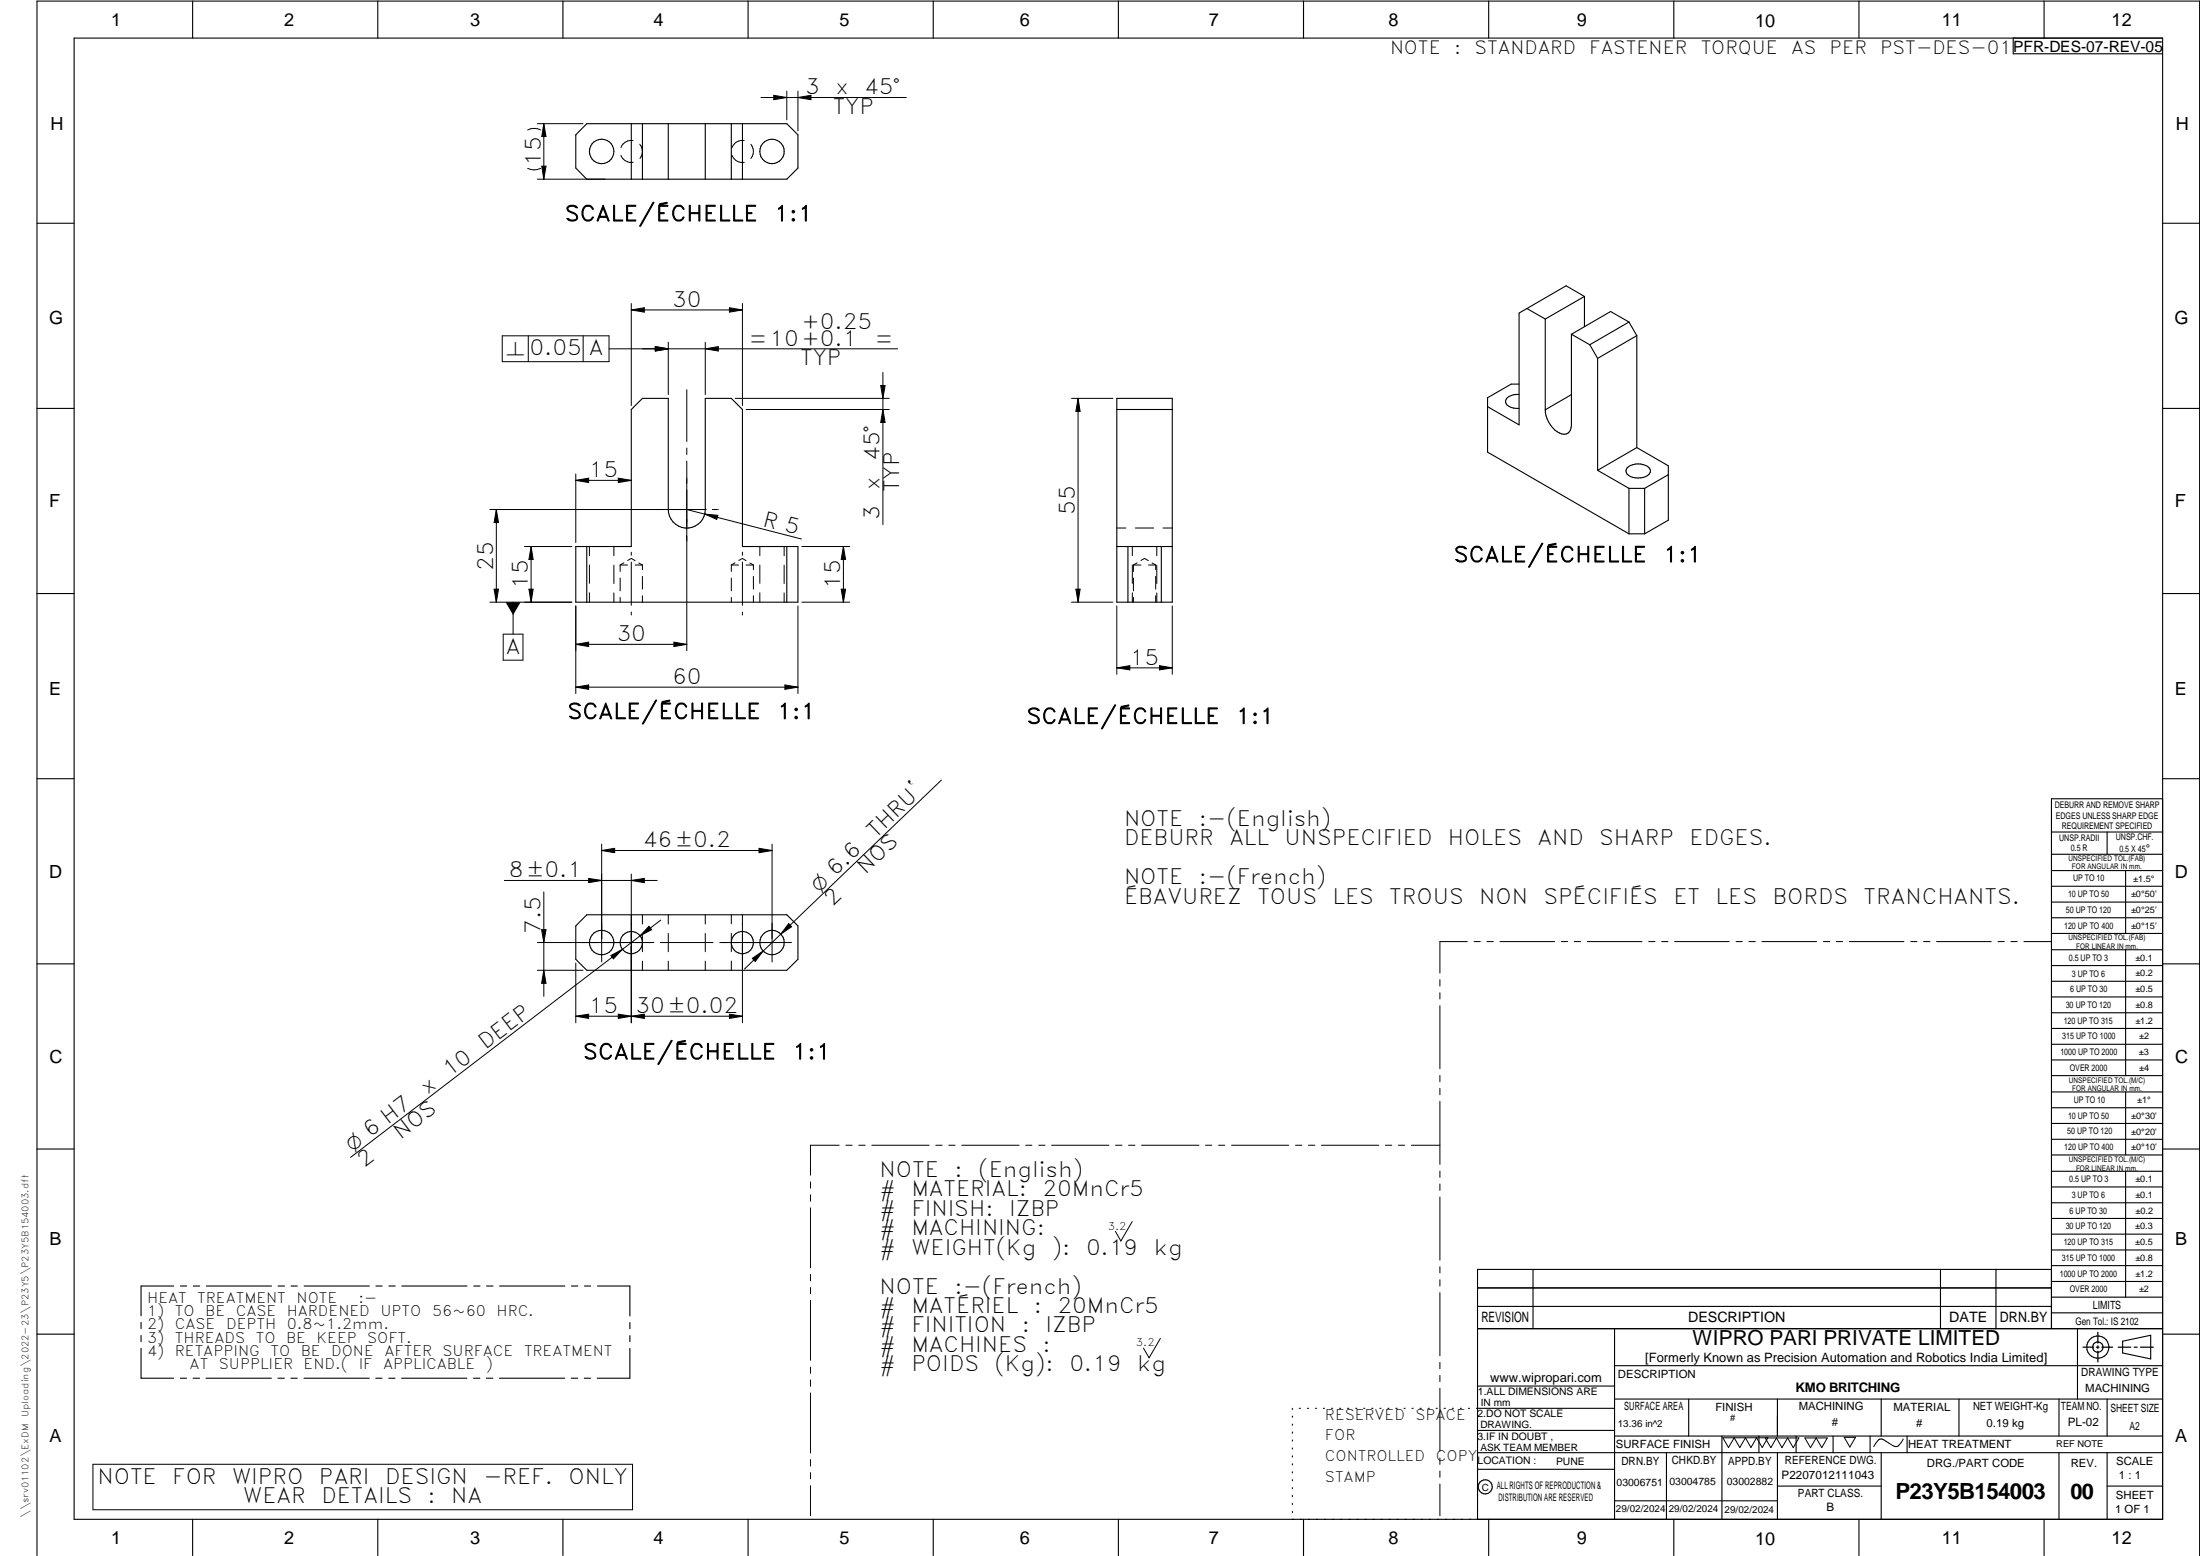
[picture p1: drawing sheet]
<svg xmlns="http://www.w3.org/2000/svg" width="594mm" height="420mm" viewBox="0 0 594 420" stroke-linecap="round" stroke-linejoin="round" font-family="sans-serif">
<g fill="none" stroke="#000" stroke-width=".3">
<path d="M20 10.3h564v400h-564zM52 .3v10M102 .3v10M152 .3v10M202 .3v10M252 .3v10M302 .3v10M352 .3v10M402 .3v10M452 .3v10M502 .3v10M543.6 10.3v4.2h40.4"/>
<path d="M552 .3v10M158.4 33.4h54.1l3 3v9l-3 3h-54.1l-2.9-3v-9zM170.5 33.4v15M173.5 33.4v15M180.5 33.4v15M190.5 33.4v15M197.5 33.4v15M200.5 33.4v15M10 60.3h10M584 60.3h10M412.3 83.3l5 2.8M417.3 86.1v24.6"/>
<path d="M424.3 90.3l5 2.8M424.3 90.3v24.4a2.09 2.09 0 0 1-.8 2.2 2.09 2.09 0 0 1-2.4 0 7.5 7.5 0 0 1-3.8-6.2M427.9 80.1l-5-2.9-12.7 7.3v30.2l-8.5-4.9M427.9 80.1l-10.6 6M427.9 80.1v8.1M429.3 93.1l2.1 3.7M431.4 96.8v30.2M439.9 87l-5-2.9-10.6 6.2M439.9 87l2.1 3.6M439.9 87l-10.6 6.1M442 90.6v30.3M442 90.6l-10.6 6.2"/>
<path d="M10 110.3h10M170.5 110.6l3-3h7v30a5 5 0 0 0 5 5 5 5 0 0 0 5-5v-30h7l3 3v37h15v15h-60v-15h15zM301.6 110.6h15M301.6 107.6h15v55h-15zM410.2 106.5a3.5 3.5 0 0 0-3.6 1.7 2.08 2.08 0 0 0 2.1 2l1.5 .1M410.2 103.7h-2.1l-6.4 3.7v14.7l38.2 22M424.3 106.6l-7 4.1M584 110.3h10M431.4 127l8.5 4.9M439.4 126.4a4.6 4.6 0 0 1 5.9 0 1.47 1.47 0 0 1-.9 2.3 4.9 4.9 0 0 1-5-.7 1.3 1.3 0 0 1 0-1.6zM439.9 131.9h4.2M439.9 131.9v12.2"/>
<path d="M442 120.9l-10.6 6.1M442 120.9l8.5 4.9v14.7l-6.4 3.6M444.1 131.9v12.2M450.5 128.2l-6.4 3.7M158.4 147.6v15M212.5 147.6v15M301.6 147.6h15M304.6 147.6v15M313.6 147.6v15M439.9 144.1h4.2M10 160.3h10M584 160.3h10"/>
<path d="M10 210.3h10M584 215.7h-30v143.1M584 210.3h10M554 224.7h30M554 230.7h30M554 235.1h30M554 239.3h30M569 224.7v6M574 235.1v17M158.4 247h54.1l3 3v9l-3 3h-54.1l-2.9-3v-9zM554 243.6h30M554 247.8h30"/>
<path d="M554 252.1h30M554 256.5h30M574 256.5v33.9M10 260.3h10M554 260.7h30M554 265h30M554 269.2h30M554 273.5h30M554 277.7h30M584 260.3h10M554 282h30M554 286.2h30"/>
<path d="M554 290.4h30M554 294.9h30M554 299.1h30M574 294.9v17M10 310.3h10M554 303.4h30M554 307.6h30M554 311.9h30M554 316.3h30M574 316.3v34M584 310.3h10M554 320.5h30"/>
<path d="M554 324.8h30M554 329h30M554 333.2h30M554 337.5h30M38.1 357.1v1.7M46.9 347.3h-8.8v8M48.7 347.3h1.7M52.2 347.3h1.7M55.7 347.3h17.6M75.1 347.3h1.7M78.6 347.3h1.7M82.1 347.3h17.6"/>
<path d="M101.5 347.3h1.7M105 347.3h1.7M108.5 347.3h17.6M127.9 347.3h1.7M131.4 347.3h1.7M134.9 347.3h17.6M154.3 347.3h1.7M157.8 347.3h1.7M161.3 347.3h8.8v8M170.1 357.1v1.7M399 358.8h185M399 352.8h155"/>
<path d="M399 347.8h155M414 342.8v16M436 358.8v51.5M524 342.8v16M539 342.8v16M554 341.8h30M554 346h30M554 350.3h30M554 354.5h30M554 342.8h-155v67.5M561 358.8v19M10 360.3h10"/>
<path d="M38.1 360.6v1.7M38.1 364.1v8.1h8.8M48.7 372.2h1.7M52.1 372.2h1.8M55.7 372.2h17.6M75.1 372.2h1.7M78.6 372.2h1.7M82.1 372.2h17.6M101.5 372.2h1.7M105 372.2h1.7M108.5 372.2h17.6M127.9 372.2h1.7"/>
<path d="M131.4 372.2h1.7M134.9 372.2h17.6M154.3 372.2h1.7M157.8 372.2h1.7M170.1 364.1v8.1h-8.8M170.1 360.6v1.7M399 374.3h37M436 368.8h148M436 377.8h148M456 377.8v10M480 377.8v10M508 377.8v10"/>
<path d="M529 377.8v10M556 377.8v10M569 377.8v10M573.2 362.2l7.6-1.6v6.3l-7.6-1.6zM584 360.3h10M349 380.3v.3M349 382.4v.3M349 384.6v.3M349 386.7v.3M349 388.8v.3M349 391v.3M349 393.1v.3"/>
<path d="M349 395.3v.3M349 397.4v.3M349 399.5v.3M350.9 380.3h.2M353.1 380.3h.2M355.2 380.3h.3M357.4 380.3h.3M359.6 380.3h.3M361.7 380.3h.3M363.9 380.3h.3M366.1 380.3h.3M368.3 380.3h.2"/>
<path d="M370.4 380.3h.3M372.6 380.3h.3M374.8 380.3h.3M376.9 380.3h.4M379.1 380.3h.3M381.3 380.3h.3M383.4 380.3h.4M385.6 380.3h.3M387.8 380.3h.3M390 380.3h.3M392.2 380.3h.3M394.3 380.3h.3"/>
<path d="M396.5 380.3h.3M398.7 380.3h37.3M399 386.2h37M399 396.7h37M436 387.8h148M450 392.3v18M465 387.8v22.5M475 387.8v4.5M480 392.3v18M485 387.8v4.5M495 387.8v4.5M505 387.8v4.5"/>
<path d="M508 392.3v18M515 387.8v4.5M556 392.3v18M569 392.3v18M584 392.3h-185M52 410.3v9.7M102 410.3v9.7M152 410.3v9.7M202 410.3v9.7M252 410.3v9.7M302 410.3v9.7M349 401.7v.3"/>
<path d="M349 403.8v.4M349 406v.3M349 408.1v.3M352 410.3v9.7M402 410.3v9.7M436 405.3h44M452 410.3v9.7M480 401.3h28M502 410.3v9.7M552 410.3v9.7M569 401.3h15M10 420v-419.7h584v419.7"/>
<circle cx="162.5" cy="40.9" r="3.3"/>
<circle cx="208.5" cy="40.9" r="3.3"/>
<circle cx="162.5" cy="254.5" r="3.3"/>
<circle cx="170.5" cy="254.5" r="3"/>
<circle cx="200.5" cy="254.5" r="2.99"/>
<circle cx="208.5" cy="254.5" r="3.3"/>
<circle cx="566.5" cy="363.8" r="2.99"/>
<circle cx="566.5" cy="363.7" r="1.41"/>
<circle cx="401.1" cy="401.5" r="1.9"/>
</g>
<path d="M566.5 359.7v3M562.5 363.8h2.9M566.1 363.8h.7M566.5 363.4v.7M566.5 364.9v2.8M567.6 363.8h2.9M572 363.8h3.4M576.3 363.8h.8M578 363.8h3.5" fill="none" stroke="#000" stroke-width=".34"/>
<g fill="none" stroke="#000" stroke-width=".27">
<path d="M142.5 35.1a3.9 3.9 0 0 1 3.5 0M145.1 33.4h12.3M146.8 33.4v15M146.8 33.4l.6 3.5h-1.1zM170.9 37.9a2.99 2.99 0 0 0-3.2 2M172.8 38.9a3 3 0 0 1 0 3.9M200.9 37.9a3 3 0 0 0-3.3 2M202.8 38.9a3.1 3.1 0 0 1 0 3.9M205.5 26.3h39.2M209 25.7l3.5 .6-3.5 .6zM212.5 24.6v7.7M215.5 24.6v10.7"/>
<path d="M215.5 26.3l3.5-.6v1.2zM142.5 45.5a3.9 3.9 0 0 0 3.5 0M145.1 48.4h18.3M146.3 44.9h1.1l-.6 3.5zM167.7 42a2.96 2.96 0 0 0 3.3 1.8M197.7 42a2.88 2.88 0 0 0 3.3 1.8M135.6 90.7h28.9v7h-28.9zM142.7 90.7v7M157.5 90.7v7M164.5 94.2h77.9M170.5 83.7l3.5-.6v1.2zM170.5 82v27.5"/>
<path d="M170.5 83.7h30M176.9 93.6l3.6 .6-3.6 .6zM180.5 92.4v14.2M190.5 94.2l3.5-.6v1.2zM190.5 92.4v14.2M197 83.1l3.5 .6-3.5 .6zM200.5 82v27.5M185.5 105.2v14M198.5 107.6h41.7M201.5 110.6h38.7M237.8 104.1h1.2l-.6 3.5zM238.4 110.6l.6 3.5h-1.2z"/>
<path d="M238.4 100.6v41M289.3 107.6h11.2M291.1 107.6v55M291.1 107.6l.6 3.5h-1.2zM132.3 137.6h58.4M134 137.6v25M134 137.6l.6 3.5h-1.2zM155.5 129.7l3.5-.6v1.2zM155.5 128v18.5M155.5 129.7h15M167 129.1l3.5 .6-3.5 .6zM185.5 121v1.7"/>
<path d="M185.5 124.5v51.2M185.5 137.6l30.9 7.9M190.3 138.8l3.5 .3-.3 1.2zM192.7 137.6h1M193.9 137.6h.1M133.4 159.1h1.2l-.6 3.5zM141.6 147.6h12.8M142.8 159.1h1.2l-.6 3.5zM143.4 147.6v15M143.4 147.6l.6 3.5h-1.2zM159.2 147.6v2.4M159.2 152.6v4.9"/>
<path d="M165.8 147.6v2.5M165.8 152.6v5M167.5 152.6v1.7M167.5 156.1v3.5M167.5 152.6h2M168.5 152l-1 .6M169.5 151.3l1-.5 1 .6M170.5 149.1v.8M170.5 151.8v11.6M171.5 152.6h2M172.5 152l1 .6M173.5 152.6v1.2"/>
<path d="M173.5 155.6v3.5M197.5 152.6h1.9M197.5 152.6v1.7M197.5 156.1v3.5M198.5 152l-1 .6M199.5 151.3l1-.5 1 .6M200.5 149.1v.8M200.5 151.8v11.6M201.5 152.6h1.9M202.5 152l.9 .6M203.4 152.6v1.2M203.4 155.6v3.5"/>
<path d="M205.2 147.6v2.4M205.2 152.6v4.9M211.7 147.6v2.5M211.7 152.6v5M216.5 147.6h13M227.2 159.1h1.1l-.6 3.5zM227.7 147.6l.6 3.5h-1.1zM227.7 147.6v15M290.5 159.1h1.2l-.6 3.5zM301.6 142.6h2.4M305.8 147.6v2.4M305.8 152.6v4.9"/>
<path d="M306.1 152.6v1.7M306.1 156.1v3.5M306.1 152.6h2M306.6 142.6h4.9M307.1 152l-1 .6M308.1 151.3l1-.5 1 .6M310.1 152.6h2M311.1 152l1 .6M312.1 152.6v1.2M312.1 155.6v3.5M312.4 147.6v2.5M312.4 152.6v5"/>
<path d="M314.1 142.6h2.5M132.3 162.6h22.1M135.9 171.2h5.3v7.1h-5.3zM138.6 162.6v8.6M155.5 163.6v23.7M155.5 174l3.5-.6v1.2zM155.5 174h30M159.2 160.1v2.5M165.8 160.1v2.5M167.5 161.3v1.3M170.5 165.3v.8M173.5 160.9v1.7"/>
<path d="M182 173.4l3.5 .6-3.5 .6zM197.5 161.3v1.3M200.5 165.3v.8M203.4 160.9v1.7M205.2 160.1v2.5M211.7 160.1v2.5M215.5 163.6v23.7M216.5 162.6h13M289.3 162.6h11.2M301.6 163.6v18.5M305.8 160.1v2.5M306.1 161.3v1.3"/>
<path d="M312.1 160.9v1.7M312.4 160.1v2.5M313.1 179.7l3.5 .6-3.5 .6zM316.6 163.6v18.5M155.5 185.5l3.5-.5v1.1zM155.5 185.5h60M212 185l3.5 .5-3.5 .6zM301.6 180.3l3.5-.6v1.2zM301.6 180.3h15M254.2 210.7l-43.3 41.5M136.2 237.7h41.3M159 237.2l3.5 .5-3.5 .6z"/>
<path d="M162.5 227.9v31.9M162.5 229.7h46M162.5 229.7l3.5-.6v1.2zM170.5 236v40.2M170.5 237.7l3.5-.5v1.1zM205 229.1l3.5 .6-3.5 .6zM208.5 227.9v31.9M146.3 251h1.1l-.6 3.5zM146.8 240.8v28.2M165 258l3.1-1.7-2.5 2.6zM168.1 256.3l-73.4 56.2M173.5 247v2.5"/>
<path d="M173.5 252.1v4.9M173.5 259.5v2.5M175.3 250.1l.7 .9-3.2 1.7zM176.6 254.5h-31.5M178.3 254.5h14.3M178.4 248.5l-10.3 7.8M180.5 247v2.5M180.5 252.1v4.9M180.5 259.5v2.5M190.5 247v2.5M190.5 252.1v4.9M190.5 259.5v2.5"/>
<path d="M194.3 254.5h19.4M197.5 247v2.5M197.5 252v5M197.5 259.5v2.5M200.5 247v29.2M203.2 258.8l2.9-2-2.1 2.8zM210.9 252.2l-9.9 9.5M213 249.4l.8 .8-2.9 2zM396.2 254.3h-7.4v8.5M398.1 254.3h1.6M401.5 254.3h1.8M405 254.3h14.8"/>
<path d="M421.6 254.3h1.7M425.1 254.3h1.7M428.6 254.3h14.8M445.2 254.3h1.7M448.7 254.3h1.7M452.2 254.3h14.8M468.8 254.3h1.7M472.3 254.3h1.7M475.8 254.3h14.8M492.4 254.3h1.7M495.8 254.3h1.8M499.4 254.3h14.7"/>
<path d="M516 254.3h1.6M519.4 254.3h1.8M522.9 254.3h14.8M539.5 254.3h1.7M543 254.3h1.7M546.5 254.3h7.4M145.1 262h12.3M146.8 262l.6 3.5h-1.1zM155.5 274.4l3.5-.5v1.1zM155.5 274.4h45M155.5 260.1v16.1M167 273.9l3.5 .5-3.5 .6z"/>
<path d="M170.5 274.4l3.5-.5v1.1zM197 273.9l3.5 .5-3.5 .6zM388.8 264.5v1.8M388.8 268.1v1.6M388.8 271.6v17M388.8 290.4v1.7M388.8 293.9v1.7M388.8 297.4v17M218.9 319.2v1.6M226.6 309.2h-7.7v8.1M228.4 309.2h1.7M231.9 309.2h1.7"/>
<path d="M235.4 309.2h15.5M252.7 309.2h1.7M256.2 309.2h1.7M259.7 309.2h15.5M277 309.2h1.7M280.5 309.2h1.7M284 309.2h15.5M301.2 309.2h1.8M304.8 309.2h1.7M308.3 309.2h15.5M325.5 309.2h1.7M329.1 309.2h1.6"/>
<path d="M332.6 309.2h15.4M349.8 309.2h1.7M353.3 309.2h1.7M356.8 309.2h15.5M374.1 309.2h1.7M377.6 309.2h1.7M381.1 309.2h7.7M388.8 316.2v1.7M388.8 319.7v1.7M218.9 322.6v1.8M218.9 326.1v16.2M305.7 329.9l-3 5.2-1.5-2.6"/>
<path d="M388.8 323.2v17.1M218.9 344.1v1.8M218.9 347.6v1.7M218.9 351.2v16.1M388.8 342.1v1.6M388.8 345.6v1.7M388.8 349v17.1M218.9 369.1v1.7M218.9 372.6v1.8M218.9 376.1v16.2M313.3 361.4l-3 5.2-1.5-2.6M388.8 367.9v1.7"/>
<path d="M388.8 371.4v1.7M388.8 374.9v17M25.1 395.4h145.7v12.3h-145.7zM218.9 394.1v1.8M218.9 397.6v1.7M388.8 393.7v1.7M388.8 397.2v1.7M465.2 388.2h12.2l-1.5 2.7-1.6-2.7-1.5 2.7-1.5-2.7-1.5 2.7-1.5-2.7-1.5 2.7zM476.7 388.3h9.1l-1.6 2.6-1.5-2.6-1.5 2.6-1.5-2.6-1.5 2.6zM487.4 388.3h6l-1.5 2.6-1.5-2.6-1.5 2.6zM498 388.1h3.1l-1.6 2.6zM514 388.6l-1.1 1.5a1.2 1.2 0 0 1-1.8 .3l-1.8-1.2a1.55 1.55 0 0 0-1.6-.6 1.55 1.55 0 0 0-1.2 1.1l-.5 .9"/>
<path d="M218.9 401.2v8.1M388.8 400.7v8.6"/>
</g>
<g fill="#000">
<path d="M146.8 33.4l.6 3.5h-1.1zM209 25.7l3.5 .6-3.5 .6zM215.5 26.3l3.5-.6v1.2zM146.3 44.9h1.1l-.6 3.5zM170.5 83.7l3.5-.6v1.2zM176.9 93.6l3.6 .6-3.6 .6zM190.5 94.2l3.5-.6v1.2zM197 83.1l3.5 .6-3.5 .6zM237.8 104.1h1.2l-.6 3.5zM238.4 110.6l.6 3.5h-1.2zM291.1 107.6l.6 3.5h-1.2zM155.5 129.7l3.5-.6v1.2z"/>
<path d="M167 129.1l3.5 .6-3.5 .6zM133.4 159.1h1.2l-.6 3.5zM134 137.6l.6 3.5h-1.2zM142.8 159.1h1.2l-.6 3.5zM143.4 147.6l.6 3.5h-1.2zM190.3 138.8l3.5 .3-.3 1.2zM227.7 147.6l.6 3.5h-1.1zM227.2 159.1h1.1l-.6 3.5zM290.5 159.1h1.2l-.6 3.5zM136.5 162.6h4.1l-2 3.5zM155.5 174l3.5-.6v1.2zM182 173.4l3.5 .6-3.5 .6z"/>
<path d="M155.5 185.5l3.5-.5v1.1zM212 185l3.5 .5-3.5 .6zM301.6 180.3l3.5-.6v1.2zM313.1 179.7l3.5 .6-3.5 .6zM159 237.2l3.5 .5-3.5 .6zM162.5 229.7l3.5-.6v1.2zM170.5 237.7l3.5-.5v1.1zM205 229.1l3.5 .6-3.5 .6zM146.3 251h1.1l-.6 3.5zM165 258l3.1-1.7-2.5 2.6zM175.3 250.1l.7 .9-3.2 1.7zM203.2 258.8l2.9-2-2.1 2.8z"/>
<path d="M213 249.4l.8 .8-2.9 2zM146.8 262l.6 3.5h-1.1zM155.5 274.4l3.5-.5v1.1zM167 273.9l3.5 .5-3.5 .6zM170.5 274.4l3.5-.5v1.1zM197 273.9l3.5 .5-3.5 .6z"/>
</g>
<text font-size="6" x="511.8" y="404.8">P23Y5B154003</text>
<text font-size="5.9" x="559.1" y="404.7">00</text>
<g font-size="5.7">
<text x="217.4" y="25.4">3</text>
<text x="225.6" y="25.4">x</text>
<text x="233.4" y="25.4">45°</text>
<text x="224.9" y="30.7">TYP</text>
<text x="146" y="44.8" transform="rotate(-90 146 44.8)">15</text>
<text x="152.5" y="59.7">SCALE/ÉCHELLE</text>
<text x="209.1" y="59.7">1:1</text>
<text x="181.5" y="82.8">30</text>
<text x="216.4" y="88.8">+0.25</text>
<text x="143" y="95.9">0.05 A</text>
<text x="202.2" y="93.3">=10+0.1</text>
<text x="236.2" y="93.3">=</text>
<text x="216.1" y="98.6">TYP</text>
<text x="237.5" y="124.5" transform="rotate(-90 237.5 124.5)">45°</text>
<text x="159" y="128.9">15</text>
<text x="237.5" y="132.3" transform="rotate(-90 237.5 132.3)">x</text>
<text x="242.8" y="133" transform="rotate(-90 242.8 133)">TYP</text>
<text x="205.7" y="141.9" transform="rotate(14 205.7 141.9)">R 5</text>
<text x="237.5" y="140.4" transform="rotate(-90 237.5 140.4)">3</text>
<text x="290.2" y="139" transform="rotate(-90 290.2 139)">55</text>
<text x="133.1" y="154.1" transform="rotate(-90 133.1 154.1)">25</text>
<text x="392.6" y="151.8">SCALE/ÉCHELLE</text>
<text x="449.1" y="151.8">1:1</text>
<text x="142.5" y="159" transform="rotate(-90 142.5 159)">15</text>
<text x="226.9" y="159" transform="rotate(-90 226.9 159)">15</text>
<text x="166.5" y="173.1">30</text>
<text x="136.6" y="176.5">A</text>
<text x="305.1" y="179.5">15</text>
<text x="181.5" y="184.7">60</text>
<text x="153.2" y="194.1">SCALE/ÉCHELLE</text>
<text x="209.8" y="194.1">1:1</text>
<text x="277.2" y="195.4">SCALE/ÉCHELLE</text>
<text x="333.7" y="195.4">1:1</text>
<text x="236.4" y="226.5" transform="rotate(-44 236.4 226.5)">THRU`</text>
<text x="303.5" y="223.1">NOTE</text>
<text x="323.7" y="223.1">:-(English)</text>
<text x="173.6" y="228.8">46±0.2</text>
<text x="303.5" y="228.3">DEBURR</text>
<text x="332" y="228.3">ALL</text>
<text x="346.9" y="228.3">UNSPECIFIED</text>
<text x="391" y="228.3">HOLES</text>
<text x="415.2" y="228.3">AND</text>
<text x="431.8" y="228.3">SHARP</text>
<text x="456.2" y="228.3">EDGES.</text>
<text x="137.4" y="236.9">8±0.1</text>
<text x="233.7" y="236.4" transform="rotate(-44 233.7 236.4)">NOS</text>
<text x="303.5" y="238.8">NOTE</text>
<text x="323.7" y="238.8">:-(French)</text>
<text x="224.8" y="244.9" transform="rotate(-44 224.8 244.9)">2</text>
<text x="303.5" y="244.1">ÉBAVUREZ</text>
<text x="339.5" y="244.1">TOUS</text>
<text x="359.8" y="244.1">LES</text>
<text x="375.2" y="244.1">TROUS</text>
<text x="399.4" y="244.1">NON</text>
<text x="416.8" y="244.1">SPÉCIFIÉS</text>
<text x="451.9" y="244.1">ET</text>
<text x="463.3" y="244.1">LES</text>
<text x="478.6" y="244.1">BORDS</text>
<text x="503.2" y="244.1">TRANCHANTS.</text>
<text x="146" y="252.2" transform="rotate(-90 146 252.2)">7.5</text>
<text x="159" y="273.6">15</text>
<text x="171.6" y="273.6">30±0.02</text>
<text x="131.1" y="283.6" transform="rotate(-37 131.1 283.6)">DEEP</text>
<text x="157.4" y="286">SCALE/ÉCHELLE</text>
<text x="214" y="286">1:1</text>
<text x="121.5" y="290.9" transform="rotate(-37 121.5 290.9)">10</text>
<text x="115.3" y="295.7" transform="rotate(-37 115.3 295.7)">x</text>
<text x="108.1" y="307.8" transform="rotate(-37 108.1 307.8)">NOS</text>
<text x="98.3" y="315.3" transform="rotate(-37 98.3 315.3)">2</text>
<text x="237.5" y="317.8">NOTE</text>
<text x="257.7" y="317.8">:</text>
<text x="264.1" y="317.8">(English)</text>
<text x="237.5" y="323">#</text>
<text x="246.1" y="323">MATERIAL:</text>
<text x="281.5" y="323">20MnCr5</text>
<text x="237.5" y="328.3">#</text>
<text x="246.1" y="328.3">FINISH:</text>
<text x="272.5" y="328.3">IZBP</text>
<text x="237.5" y="333.5">#</text>
<text x="246.1" y="333.5">MACHINING:</text>
<text x="237.5" y="338.8">#</text>
<text x="246.1" y="338.8">WEIGHT(Kg</text>
<text x="284" y="338.8">):</text>
<text x="293.3" y="338.8">0.19</text>
<text x="311.6" y="338.8">kg</text>
<text x="237.5" y="349.3">NOTE</text>
<text x="257.7" y="349.3">:-(French)</text>
<text x="237.5" y="354.5">#</text>
<text x="237.5" y="359.8">#</text>
<text x="246.1" y="359.8">FINITION</text>
<text x="246.1" y="354.5">MATÉRIEL</text>
<text x="275.9" y="359.8">:</text>
<text x="279.2" y="354.5">:</text>
<text x="282.3" y="359.8">IZBP</text>
<text x="285.6" y="354.5">20MnCr5</text>
<text x="237.5" y="365">#</text>
<text x="246.1" y="365">MACHINES</text>
<text x="281.5" y="365">:</text>
<text x="237.5" y="370.3">#</text>
<text x="246.1" y="370.3">POIDS</text>
<text x="268.5" y="370.3">(Kg):</text>
<text x="288.8" y="370.3">0.19</text>
<text x="307.1" y="370.3">kg</text>
<text x="26.3" y="400.6">NOTE</text>
<text x="46.5" y="400.6">FOR</text>
<text x="62.7" y="400.6">WIPRO</text>
<text x="86.1" y="400.6">PARI</text>
<text x="104" y="400.6">DESIGN</text>
<text x="130.5" y="400.6">-REF.</text>
<text x="153.5" y="400.6">ONLY</text>
<text x="65.7" y="405.9">WEAR</text>
<text x="86.8" y="405.9">DETAILS</text>
<text x="115.4" y="405.9">:</text>
<text x="121.8" y="405.9">NA</text>
</g>
<text font-size="5.6" x="457" y="363.2">WIPRO PARI PRIVATE LIMITED</text>
<g font-size="5.4">
<text x="136.7" y="95.9">n</text>
<text x="221.2" y="241.1" transform="rotate(-44 221.2 241.1)">O 6.6</text>
<text x="95.2" y="311.1" transform="rotate(-37 95.2 311.1)">O 6 H7</text>
</g>
<g font-size="4.9">
<text x="30" y="6.9">1</text>
<text x="76.7" y="6.9">2</text>
<text x="127" y="6.9">3</text>
<text x="176.5" y="6.9">4</text>
<text x="226.7" y="6.9">5</text>
<text x="275.4" y="6.9">6</text>
<text x="326.4" y="6.9">7</text>
<text x="375" y="6.9">8</text>
<text x="425.8" y="6.9">9</text>
<text x="473.9" y="7.3">10</text>
<text x="524.3" y="6.9">11</text>
<text x="570.2" y="6.9">12</text>
<text x="375.4" y="14.5">NOTE</text>
<text x="392.7" y="14.5">:</text>
<text x="398.2" y="14.5">STANDARD</text>
<text x="429.2" y="14.5">FASTENER</text>
<text x="459.2" y="14.5">TORQUE</text>
<text x="483.7" y="14.5">AS</text>
<text x="494.1" y="14.5">PER</text>
<text x="507.7" y="14.5">PST-DES-01</text>
<text x="13.6" y="35.1">H</text>
<text x="587.6" y="35.1">H</text>
<text x="13.2" y="87.5">G</text>
<text x="587.2" y="87.5">G</text>
<text x="13.2" y="137">F</text>
<text x="587.2" y="137">F</text>
<text x="13.2" y="187.6">E</text>
<text x="587.2" y="187.6">E</text>
<text x="13.2" y="237">D</text>
<text x="587.2" y="237">D</text>
<text x="13.4" y="287.1">C</text>
<text x="587.4" y="287.1">C</text>
<text x="13.4" y="336.2">B</text>
<text x="587.4" y="336.2">B</text>
<text x="13.4" y="389.3">A</text>
<text x="587.4" y="389.3">A</text>
<text x="30" y="416.9">1</text>
<text x="76.7" y="416.9">2</text>
<text x="127" y="416.9">3</text>
<text x="176.5" y="416.9">4</text>
<text x="226.7" y="416.9">5</text>
<text x="275.4" y="416.9">6</text>
<text x="326.4" y="416.9">7</text>
<text x="375" y="416.9">8</text>
<text x="425.8" y="416.9">9</text>
<text x="473.9" y="417.3">10</text>
<text x="524.3" y="416.9">11</text>
<text x="570.2" y="416.9">12</text>
</g>
<text font-size="4.2" x="543.6" y="14">PFR-DES-07-REV-05</text>
<g font-size="3.9">
<text x="39.7" y="351.7">HEAT</text>
<text x="53.3" y="351.7">TREATMENT</text>
<text x="80.1" y="351.7">NOTE</text>
<text x="96.8" y="351.7">:-</text>
<text x="39.7" y="355.3">1)</text>
<text x="39.7" y="358.9">2)</text>
<text x="47.2" y="355.3">TO</text>
<text x="47.2" y="358.9">CASE</text>
<text x="55.4" y="355.3">BE</text>
<text x="61" y="358.9">DEPTH</text>
<text x="63.7" y="355.3">CASE</text>
<text x="77.4" y="355.3">HARDENED</text>
<text x="77.5" y="358.9">0.8~1.2mm.</text>
<text x="102.7" y="355.3">UPTO</text>
<text x="116.7" y="355.3">56~60</text>
<text x="134.1" y="355.3">HRC.</text>
<text x="400" y="357.1">REVISION</text>
<text x="455.9" y="357.1">DESCRIPTION</text>
<text x="526.4" y="357.1">DATE</text>
<text x="540" y="357.1">DRN.BY</text>
<text x="39.7" y="362.5">3)</text>
<text x="47.2" y="362.5">THREADS</text>
<text x="69.1" y="362.5">TO</text>
<text x="77.3" y="362.5">BE</text>
<text x="85.5" y="362.5">KEEP</text>
<text x="99.2" y="362.5">SOFT.</text>
<text x="39.7" y="366.1">4)</text>
<text x="47.2" y="366.1">RETAPPING</text>
<text x="51.2" y="369.7">AT</text>
<text x="59.1" y="369.7">SUPPLIER</text>
<text x="73" y="366.1">TO</text>
<text x="81.2" y="366.1">BE</text>
<text x="82" y="369.7">END.(</text>
<text x="89.4" y="366.1">DONE</text>
<text x="96.9" y="369.7">IF</text>
<text x="103.4" y="369.7">APPLICABLE</text>
<text x="103.8" y="366.1">AFTER</text>
<text x="119.5" y="366.1">SURFACE</text>
<text x="131.2" y="369.7">)</text>
<text x="141.5" y="366.1">TREATMENT</text>
<text x="357.8" y="383.3">RESERVED</text>
<text x="382.3" y="383.3">SPACE</text>
<text x="357.8" y="388.9">FOR</text>
<text x="357.8" y="394.5">CONTROLLED</text>
<text x="387.8" y="394.5">COPY</text>
<text x="357.8" y="400">STAMP</text>
</g>
<text font-size="3.6" x="484.8" y="375.8">KMO BRITCHING</text>
<g font-size="3.5">
<text x="444.3" y="367.7">[Formerly Known as Precision Automation and Robotics India Limited]</text>
<text x="402.4" y="373.3">www.wipropari.com</text>
</g>
<g font-size="3.1">
<text x="565.1" y="353.5">LIMITS</text>
<text x="562" y="371.7">DRAWING TYPE</text>
<text x="436.9" y="372.1">DESCRIPTION</text>
<text x="563.1" y="375.9">MACHINING</text>
<text x="438.6" y="380.8">SURFACE AREA</text>
<text x="463.2" y="380.9">FINISH</text>
<text x="485.7" y="380.8">MACHINING</text>
<text x="511.3" y="380.9">MATERIAL</text>
<text x="532.8" y="380.7">NET WEIGHT-Kg</text>
<text x="556.5" y="380.7">TEAM NO.</text>
<text x="569.9" y="381.2">SHEET SIZE</text>
<text x="494.6" y="385.1">#</text>
<text x="517.4" y="385.3">#</text>
<text x="536.4" y="385.3">0.19 kg</text>
<text x="558.4" y="385.1">PL-02</text>
<text x="575" y="386.1">A2</text>
<text x="436.3" y="391">SURFACE FINISH</text>
<text x="437.8" y="395.5">DRN.BY</text>
<text x="451.4" y="395.4">CHKD.BY</text>
<text x="466.6" y="395.5">APPD.BY</text>
<text x="482" y="395.4">REFERENCE DWG.</text>
<text x="515.3" y="391.1">HEAT TREATMENT</text>
<text x="571.4" y="395.6">SCALE</text>
<text x="481.1" y="399.4">P2207012111043</text>
<text x="520.4" y="396.2">DRG./PART CODE</text>
<text x="559.2" y="396.1">REV.</text>
<text x="572.2" y="399.5">1 : 1</text>
<text x="485.5" y="404.3">PART CLASS.</text>
<text x="493.2" y="407.9">B</text>
<text x="571.4" y="404.7">SHEET</text>
<text x="571.2" y="408.4">1 OF 1</text>
</g>
<text font-size="3" x="579.5" y="230.1">°</text>
<g font-size="2.8">
<text x="299.1" y="332.1">3.2</text>
<text x="560.4" y="357.7">Gen Tol.: IS 2102</text>
<text x="306.7" y="363.6">3.2</text>
<text x="399.1" y="376.6">1.ALL DIMENSIONS ARE</text>
<text x="399" y="382.7">2.DO NOT SCALE</text>
<text x="399" y="388.7">3.IF IN DOUBT ,</text>
<text x="399" y="395.4">LOCATION :</text>
<text x="420.2" y="395.6">PUNE</text>
<text x="404.2" y="402">ALL RIGHTS OF REPRODUCTION &amp;</text>
<text x="436.5" y="401.2">03006751</text>
<text x="450.8" y="400.9">03004785</text>
<text x="466.3" y="401">03002882</text>
<text x="404.7" y="405.4">DISTRIBUTION ARE RESERVED</text>
</g>
<g font-size="2.7">
<text x="399.9" y="379.7">IN mm</text>
<text x="399.7" y="385.7">DRAWING.</text>
<text x="436.9" y="385.4">13.36 in^2</text>
<text x="399.7" y="391.8">ASK TEAM MEMBER</text>
<text x="400.1" y="402.5">C</text>
<text x="436.4" y="408.3">29/02/2024</text>
<text x="450.6" y="408.4">29/02/2024</text>
<text x="465.7" y="408.5">29/02/2024</text>
</g>
<g font-size="2.5">
<text x="554.9" y="218.3">DEBURR AND REMOVE SHARP</text>
<text x="555.2" y="221">EDGES UNLESS SHARP EDGE</text>
<text x="556.1" y="227.1">UNSP.RADII</text>
<text x="556.8" y="223.8">REQUIREMENT SPECIFIED</text>
<text x="571.4" y="226.9">UNSP.CHF.</text>
<text x="559.2" y="229.9">0.5 R</text>
<text x="572.3" y="230.1">0.5 X 45</text>
<text x="559.8" y="238">UP TO 10</text>
<text x="576.1" y="238.1">±1.5°</text>
<text x="558.5" y="242.2">10 UP TO 50</text>
<text x="575.5" y="242.3">±0°50'</text>
<text x="557.4" y="250.7">120 UP TO 400</text>
<text x="557.9" y="246.5">50 UP TO 120</text>
<text x="575.5" y="250.7">±0°15'</text>
<text x="575.5" y="246.5">±0°25'</text>
<text x="558.7" y="259.4">0.5 UP TO 3</text>
<text x="559.5" y="263.7">3 UP TO 6</text>
<text x="576.6" y="263.6">±0.2</text>
<text x="576.6" y="259.4">±0.1</text>
<text x="559" y="267.9">6 UP TO 30</text>
<text x="576.6" y="267.9">±0.5</text>
<text x="557.8" y="272.2">30 UP TO 120</text>
<text x="576.6" y="272.2">±0.8</text>
<text x="556.9" y="280.7">315 UP TO 1000</text>
<text x="557.3" y="276.4">120 UP TO 315</text>
<text x="576.6" y="276.4">±1.2</text>
<text x="577.7" y="280.7">±2</text>
<text x="556.4" y="284.9">1000 UP TO 2000</text>
<text x="577.6" y="284.9">±3</text>
<text x="558.9" y="289.2">OVER 2000</text>
<text x="577.7" y="289.3">±4</text>
<text x="560" y="297.9">UP TO 10</text>
<text x="577.1" y="297.9">±1°</text>
<text x="558.5" y="302.1">10 UP TO 50</text>
<text x="575.5" y="302.1">±0°30'</text>
<text x="557.4" y="310.6">120 UP TO 400</text>
<text x="558.2" y="306.3">50 UP TO 120</text>
<text x="575.5" y="310.6">±0°10'</text>
<text x="575.5" y="306.4">±0°20'</text>
<text x="558.8" y="319.2">0.5 UP TO 3</text>
<text x="559.4" y="323.4">3 UP TO 6</text>
<text x="576.6" y="319.2">±0.1</text>
<text x="576.6" y="323.5">±0.1</text>
<text x="558.9" y="327.7">6 UP TO 30</text>
<text x="576.7" y="327.7">±0.2</text>
<text x="557.8" y="332">30 UP TO 120</text>
<text x="576.6" y="332">±0.3</text>
<text x="556.8" y="340.5">315 UP TO 1000</text>
<text x="557.3" y="336.3">120 UP TO 315</text>
<text x="576.6" y="336.3">±0.5</text>
<text x="576.6" y="340.5">±0.8</text>
<text x="556.2" y="344.7">1000 UP TO 2000</text>
<text x="576.6" y="344.7">±1.2</text>
<text x="558.9" y="349">OVER 2000</text>
<text x="577.6" y="349">±2</text>
<text x="467.2" y="383.8">#</text>
<text x="555.3" y="390.7">REF NOTE</text>
</g>
<g font-size="2.4">
<text x="7.7" y="382.7" transform="rotate(-90 7.7 382.7)">Uploading\2022-23\P23Y5\P23Y5B154003.dft</text>
<text x="7.7" y="409.8" transform="rotate(-90 7.7 409.8)">\\srv01102\ExDM</text>
</g>
<g font-size="2.1">
<text x="558.5" y="232.4">UNSPECIFIED TOL.(FAB)</text>
<text x="559.5" y="234.7">FOR ANGULAR IN mm.</text>
<text x="558.6" y="253.9">UNSPECIFIED TOL.(FAB)</text>
<text x="560.7" y="256.3">FOR LINEAR IN mm.</text>
<text x="558.7" y="292.3">UNSPECIFIED TOL.(M/C)</text>
<text x="559.6" y="294.7">FOR ANGULAR IN mm.</text>
<text x="558.7" y="313.7">UNSPECIFIED TOL.(M/C)</text>
<text x="560.6" y="316.1">FOR LINEAR IN mm.</text>
</g>
</svg>
